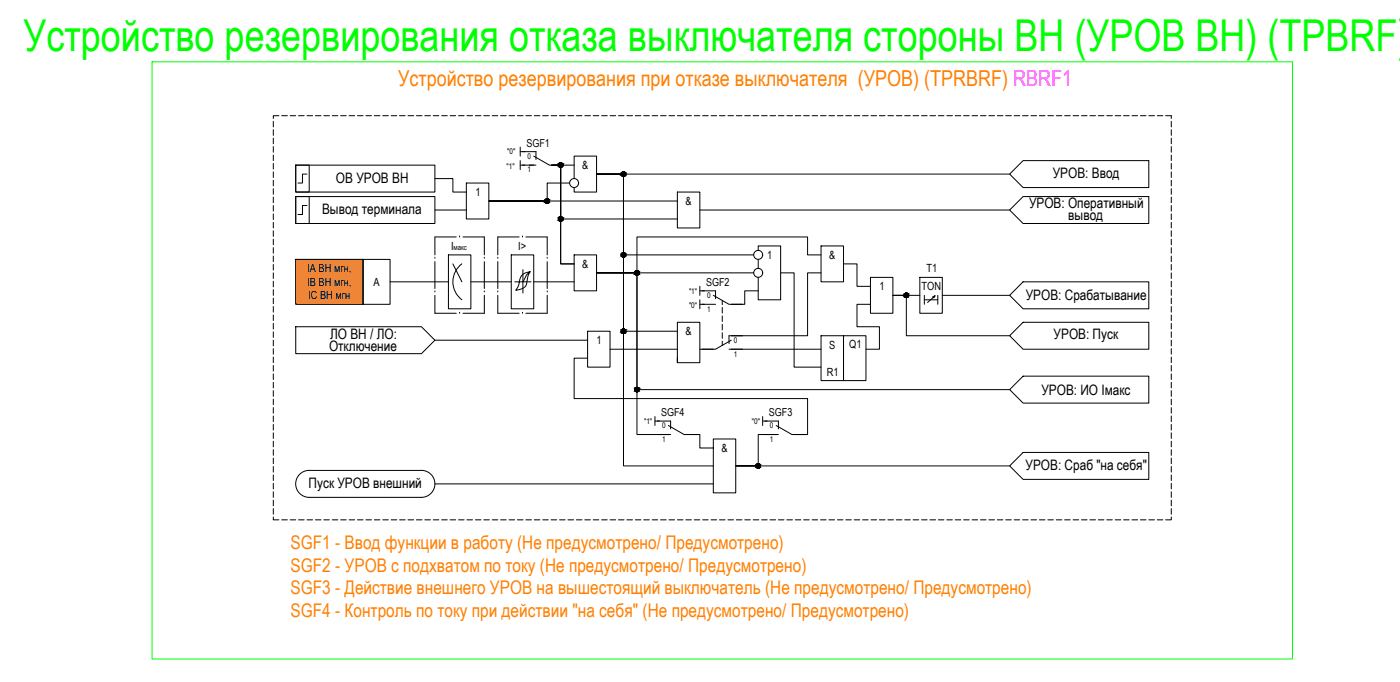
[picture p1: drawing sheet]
<svg xmlns="http://www.w3.org/2000/svg" width="1144mm" height="557mm" viewBox="0 0 1144 557" stroke-linecap="round" stroke-linejoin="round" font-family="sans-serif">
<!-- layer: 0 -->
<g fill="none" stroke="#000" stroke-width=".82">
<path d="M223 99v5M228 95h-5v2M230 95h5M237 95h5M244 95h5M251 95h4M258 95h4M265 95h4M272 95h4M278 95h5M285 95h5M292 95h5"/>
<path d="M299 95h5M306 95h5M313 95h4M320 95h4M327 95h4M333 95h5M340 95h5M347 95h5M354 95h5M361 95h5M368 95h4M375 95h4"/>
<path d="M382 95h4M389 95h4M395 95h5M402 95h5M409 95h5M416 95h5M423 95h5M430 95h4M437 95h4M444 95h4M450 95h5M457 95h5"/>
<path d="M464 95h5M471 95h5M478 95h5M485 95h4M492 95h4M499 95h4M505 95h5M512 95h5M519 95h5M526 95h5M533 95h5M540 95h4"/>
<path d="M547 95h4M554 95h4M561 95h4M567 95h5M574 95h5M581 95h5M588 95h5M595 95h5M602 95h4M609 95h4M616 95h4M622 95h5"/>
<path d="M629 95h5M636 95h5M643 95h5M650 95h5M657 95h4M664 95h4M671 95h4M677 95h5M684 95h5M691 95h5M698 95h5M705 95h5"/>
<path d="M712 95h4M719 95h4M726 95h4M733 95h4M739 95h5M746 95h5M753 95h5M760 95h5M767 95h5M774 95h4M781 95h4M788 95h4"/>
<path d="M794 95h5M801 95h5M808 95h5M815 95h5M822 95h5M829 95h4M836 95h4M843 95h4M849 95h5M856 95h5M863 95h5M870 95h5"/>
<path d="M877 95h5M884 95h4M891 95h4M898 95h4M905 95h4M911 95h5M918 95h5M925 95h5M932 95h5M939 95h5M946 95h4M953 95h4v2"/>
<path d="M957 99v5M223 106v5M223 113v5M223 120v4M957 106v5M957 113v5M957 120v4M223 127v4M223 134v4M242 135h11v22h-11zM242 135h113v22h-113zM425 120v8"/>
<path d="M425 131v8M425 124h4M425 135h4M433 135h3M451 135h7v81h11M451 135h7v44h96M451 135h18M957 127v4M957 134v4M223 140v5M223 147v5M223 154v5"/>
<path d="M251 142h-4v8h-3M355 146h15v11h11M381 150h19v29h-19zM466 150h-19v14h-47h154M469 146v-18h19v29h-19v-4M554 157h18v29h-18zM825 142l11-11h103v22h-103zM825 142h-337h22v239h73M957 140v5M957 147v5M957 154v5M223 161v5"/>
<path d="M223 168v5M223 175v4M242 161h113v22h-113zM242 161h11v22h-11zM251 168h-4v7h-3M355 172h26M572 172h253M825 172l11-11h103v22h-103zM957 161v5M957 168v5M957 175v4M223 182v4"/>
<path d="M223 189v4M223 195v5M957 182v4M957 189v4M957 195v5M223 202v5M223 209v5M223 216v5M242 212h55v37h-55zM297 212h22v37h-22zM367 208h18v44h-18zM370 216l8 14"/>
<path d="M377 216a18 18 0 0 0 0 29M418 208h18v44h-18zM469 208h19v30h-19zM616 208h-106v-66h-22h22v129h44M620 205v-4h18v44h-18v-18M620 212v7M671 201h18v29h-18zM671 208h-11v-14h-139v29h-33M689 216h11v18h11M957 202v5M957 209v5M957 216v5"/>
<path d="M223 223v5M223 230v4M223 237v4M319 230h48M385 230h33M427 220v19M427 230h7M433 222a24 24 0 0 0-3 11 10 10 0 0 1-8 4 23 23 0 0 0 4-10 9 9 0 0 1 7-5 15 15 0 0 0-6 8h-6M436 230h33M488 223h33v95h304M488 223h33v132h25M488 223h128"/>
<path d="M572 234v7M572 238h4M620 238h-11v11h-11M638 223h11v77h22M671 223h-11v51h-62M711 227h19v29h-19zM752 227h18v29h-18zM836 230h103v22h-103l-11-11zM957 223v5M957 230v4M957 237v4M223 244v4"/>
<path d="M223 251v4M223 257v5M572 245v7M572 249h4M590 246v3M590 251v5M590 258v5M711 249h-11v18h19v18h-11M752 241h-22h11v33h84M755 241v8M755 245h11M762 243l2-1-6 5"/>
<path d="M764 242l-1 1M766 241v8M770 241h55M957 244v4M957 251v4M957 257v5M223 264v5M223 271v5M223 278v5M242 267h102l11 11-11 11h-102zM355 278h125M480 271h19v29h-19z"/>
<path d="M590 265v5M590 272v5M590 279v3M671 274h18v37h-18zM689 274h19v37h-19zM836 263h103v22h-103l-11-11zM957 264v5M957 271v5M957 278v5M223 285v5M223 292v4M223 299v4"/>
<path d="M480 293h-11v33h191v29h-11M499 285h55M554 293v3h18v-33h-18v33M572 285h11M598 285h73M957 285v5M957 292v4M957 299v4M223 306v4M223 312v5M223 319v5M836 307h103v22h-103l-11-11z"/>
<path d="M957 306v4M957 312v5M957 319v5M223 326v5M223 333v5M223 340v5M957 326v5M957 333v5M957 340v5M223 347v4M223 354v4M535 344h4"/>
<path d="M535 340v8M565 355h7v11h11M583 359h18v44h-18zM623 344h4M623 340v8M634 355h-14v26h-19h224M957 347v4M957 354v4M223 361v4M223 367v5M223 374v5M836 370h103v22h-103l-11-11z"/>
<path d="M957 361v4M957 367v5M957 374v5M223 381v5M223 388v5M223 395v5M253 384a11 11 0 0 0-11 11 11 11 0 0 0 11 11h91a11 11 0 0 0 11-11 11 11 0 0 0-11-11M253 384h91M355 395h228M957 381v5M957 388v5M957 395v5"/>
<path d="M223 402v4M223 409v4M223 416v4M957 402v4M957 409v4M957 416v4M223 423v2h5M230 425h5M237 425h5M244 425h5M251 425h4M258 425h4"/>
<path d="M265 425h4M272 425h4M278 425h5M285 425h5M292 425h5M299 425h5M306 425h5M313 425h4M320 425h4M327 425h4M333 425h5M340 425h5"/>
<path d="M347 425h5M354 425h5M361 425h5M368 425h4M375 425h4M382 425h4M389 425h4M395 425h5M402 425h5M409 425h5M416 425h5M423 425h5"/>
<path d="M430 425h4M437 425h4M444 425h4M450 425h5M457 425h5M464 425h5M471 425h5M478 425h5M485 425h4M492 425h4M499 425h4M505 425h5"/>
<path d="M512 425h5M519 425h5M526 425h5M533 425h5M540 425h4M547 425h4M554 425h4M561 425h4M567 425h5M574 425h5M581 425h5M588 425h5"/>
<path d="M595 425h5M602 425h4M609 425h4M616 425h4M622 425h5M629 425h5M636 425h5M643 425h5M650 425h5M657 425h4M664 425h4M671 425h4"/>
<path d="M677 425h5M684 425h5M691 425h5M698 425h5M705 425h5M712 425h4M719 425h4M726 425h4M733 425h4M739 425h5M746 425h5M753 425h5"/>
<path d="M760 425h5M767 425h5M774 425h4M781 425h4M788 425h4M794 425h5M801 425h5M808 425h5M815 425h5M822 425h5M829 425h4M836 425h4"/>
<path d="M843 425h4M849 425h5M856 425h5M863 425h5M870 425h5M877 425h5M884 425h4M891 425h4M898 425h4M905 425h4M911 425h5M918 425h5"/>
<path d="M925 425h5M932 425h5M939 425h5M946 425h4M957 423v2h-4"/>
<circle cx="458" cy="135" r="1.8"/>
<circle cx="469" cy="150" r="4"/>
<circle cx="510" cy="142" r="1.8"/>
<circle cx="447" cy="164" r="1.8"/>
<circle cx="458" cy="179" r="1.8"/>
<circle cx="510" cy="208" r="1.8"/>
<circle cx="620" cy="208" r="4"/>
<circle cx="521" cy="223" r="1.8"/>
<circle cx="620" cy="223" r="4"/>
<circle cx="741" cy="241" r="1.8"/>
<circle cx="510" cy="271" r="1.8"/>
<circle cx="521" cy="318" r="1.8"/>
<circle cx="620" cy="381" r="1.8"/>
</g>
<g fill="#000" stroke="#000" stroke-width=".82">
<path d="M458 137h1zM509 140h1zM447 166h1zM458 181h1zM520 221h1zM740 240h1zM509 269h1zM520 317h1zM619 379h1z"/>
<path d="M458 133h1zM458 133h1z"/>
<path d="M458 133h1zM458 133h1z"/>
<path d="M458 133h1zM457 133h2z"/>
<path d="M458 137h1zM458 137h1z"/>
<path d="M457 133h2zM457 133h2z"/>
<path d="M457 137h2zM457 137h2z"/>
<path d="M457 133l2 1zM457 134h2z"/>
<path d="M457 136h2zM457 136l2 1z"/>
<path d="M457 134h3zM457 134h3z"/>
<path d="M457 136h2zM457 136h2z"/>
<path d="M457 134h3zM457 134h3z"/>
<path d="M457 136h3zM457 136h2z"/>
<path d="M457 134h3zM457 134h3z"/>
<path d="M457 136h3zM457 136h3z"/>
<path d="M457 134h3zM457 134h3z"/>
<path d="M457 136h3zM457 136h3z"/>
<path d="M457 134h3zM457 134h3z"/>
<path d="M457 136h3zM457 136h3z"/>
<path d="M456 134l4 1zM456 134l4 1z"/>
<path d="M456 135h4zM456 135l4 1z"/>
<path d="M456 135h4zM456 135h4z"/>
<path d="M456 135h4zM456 135h4z"/>
<path d="M456 135h4zM456 135h4z"/>
<path d="M509 140l1 1zM509 141h1z"/>
<path d="M509 144h1zM509 144h1z"/>
<path d="M509 141h1zM509 141h1z"/>
<path d="M509 144h1zM509 144h1z"/>
<path d="M509 141h2zM509 141h2z"/>
<path d="M509 144h1zM509 144h1z"/>
<path d="M509 141h2zM508 141h3z"/>
<path d="M509 144h2zM509 144h1z"/>
<path d="M508 141h3zM508 141h3z"/>
<path d="M508 144h3zM508 144h3z"/>
<path d="M508 141h3zM508 141h3z"/>
<path d="M508 144h3zM508 144h3z"/>
<path d="M508 141h3zM508 141h3z"/>
<path d="M508 143h3zM508 143l3 1z"/>
<path d="M508 141l3 1zM508 141l3 1z"/>
<path d="M508 143h3zM508 143h3z"/>
<path d="M508 142h3zM508 142h3z"/>
<path d="M508 143h3zM508 143h3z"/>
<path d="M508 142h3zM508 142h3z"/>
<path d="M508 143h3zM508 143h3z"/>
<path d="M508 142h3zM508 142h3z"/>
<path d="M508 143h3zM508 143h3z"/>
<path d="M508 142h3zM508 142l3 1z"/>
<path d="M447 162l1 1zM447 163h1z"/>
<path d="M447 163h1zM447 163h1z"/>
<path d="M447 163h1zM446 163h2z"/>
<path d="M447 166h1zM447 166h1z"/>
<path d="M446 163h2zM446 163h2z"/>
<path d="M446 166h2zM446 166h2z"/>
<path d="M446 163h2zM446 163h2z"/>
<path d="M446 166h2zM446 166h2z"/>
<path d="M446 163h3zM446 163h3z"/>
<path d="M446 166h2zM446 166h2z"/>
<path d="M446 163h3zM446 163h3z"/>
<path d="M446 166h3zM446 166h2z"/>
<path d="M446 163h3zM446 163h3z"/>
<path d="M446 165h3zM446 165l3 1z"/>
<path d="M446 163l3 1zM446 163l3 1z"/>
<path d="M446 165h3zM446 165h3z"/>
<path d="M446 164h3zM446 164h3z"/>
<path d="M446 165h3zM446 165h3z"/>
<path d="M445 164h4zM445 164h4z"/>
<path d="M445 165h4zM445 165h4z"/>
<path d="M445 164h4zM445 164h4z"/>
<path d="M445 164l4 1zM445 164l4 1z"/>
<path d="M445 165h4zM445 165h4z"/>
<path d="M458 177h1zM458 177h1z"/>
<path d="M458 177h1zM458 177h1z"/>
<path d="M458 177h1zM457 177h2z"/>
<path d="M457 177h2zM457 177h2z"/>
<path d="M457 177l2 1zM457 177l2 1z"/>
<path d="M457 178h3zM457 178h3z"/>
<path d="M457 178h3zM457 178h3z"/>
<path d="M457 178h3zM457 178h3z"/>
<path d="M457 178h3zM457 178h3z"/>
<path d="M457 180h3zM457 180h3z"/>
<path d="M457 178l3 1zM457 178l3 1z"/>
<path d="M457 180h3zM457 180h3z"/>
<path d="M456 179h4zM456 179h4z"/>
<path d="M456 179h4zM456 179l4 1z"/>
<path d="M456 179h4zM456 179h4z"/>
<path d="M456 179h4zM456 179h4z"/>
<path d="M456 179h4zM456 179h4z"/>
<path d="M458 181h1zM458 181h1z"/>
<path d="M457 181h2zM457 181h2z"/>
<path d="M457 181h2zM457 181h2z"/>
<path d="M457 180h2zM457 180l2 1z"/>
<path d="M457 180h3zM457 180h2z"/>
<path d="M457 180h3zM457 180h3z"/>
<path d="M510 206v1zM509 207h1z"/>
<path d="M509 207h1zM509 207h1z"/>
<path d="M509 210h1zM509 210h1z"/>
<path d="M509 207h1zM509 207h1z"/>
<path d="M509 210h1zM509 210h1z"/>
<path d="M509 207h2zM509 207h2z"/>
<path d="M509 210h1zM509 210h1z"/>
<path d="M509 207h2zM508 207h3z"/>
<path d="M509 210h2zM509 210h1z"/>
<path d="M508 207h3zM508 207h3z"/>
<path d="M508 210h3zM508 210h3z"/>
<path d="M508 207h3zM508 207h3z"/>
<path d="M508 210h3zM508 210h3z"/>
<path d="M508 207h3zM508 207h3z"/>
<path d="M508 209h3zM508 209l3 1z"/>
<path d="M508 207l3 1zM508 207l3 1z"/>
<path d="M508 209h3zM508 209h3z"/>
<path d="M508 208h3zM508 208h3z"/>
<path d="M508 209h3zM508 209h3z"/>
<path d="M508 208h3zM508 208h3z"/>
<path d="M508 209h3zM508 209h3z"/>
<path d="M508 208h3zM508 208h3z"/>
<path d="M508 209h3zM508 209h3z"/>
<path d="M508 208h3zM508 208l3 1z"/>
<path d="M520 221h1zM520 221h1z"/>
<path d="M520 225h1zM520 225h1z"/>
<path d="M520 221h1zM520 221h1z"/>
<path d="M520 225h1zM520 225h1z"/>
<path d="M520 221h2zM520 221h2z"/>
<path d="M520 225h1zM520 225h1z"/>
<path d="M520 221l2 1zM519 222h3z"/>
<path d="M520 225h2zM520 225h1z"/>
<path d="M519 222h3zM519 222h3z"/>
<path d="M519 224h3zM519 224l3 1z"/>
<path d="M519 222h3zM519 222h3z"/>
<path d="M519 224h3zM519 224h3z"/>
<path d="M519 222h3zM519 222h3z"/>
<path d="M519 224h3zM519 224h3z"/>
<path d="M519 222h3zM519 222h3z"/>
<path d="M519 224h3zM519 224h3z"/>
<path d="M519 222l3 1zM519 222l3 1z"/>
<path d="M519 224h3zM519 224h3z"/>
<path d="M519 223h3zM519 223h3z"/>
<path d="M519 223h3zM519 223l3 1z"/>
<path d="M519 223h3zM519 223h3z"/>
<path d="M519 223h3zM519 223h3z"/>
<path d="M519 223h3zM519 223h3z"/>
<path d="M740 240h1zM740 240h1z"/>
<path d="M740 240h2zM740 240h2z"/>
<path d="M740 240h2zM740 240h2z"/>
<path d="M740 240h2zM740 240h2z"/>
<path d="M740 240h2zM739 240h3z"/>
<path d="M740 243h1zM740 243h1z"/>
<path d="M740 243h1zM740 243h1z"/>
<path d="M740 243h2zM740 243h1z"/>
<path d="M740 243h2zM740 243h2z"/>
<path d="M740 243h2zM740 243h2z"/>
<path d="M739 240h3zM739 240h3z"/>
<path d="M739 243h3zM739 243h3z"/>
<path d="M739 240h3zM739 240h3z"/>
<path d="M739 242h3zM739 242l3 1z"/>
<path d="M739 240l4 1zM739 240l4 1z"/>
<path d="M739 242h3zM739 242h3z"/>
<path d="M739 241h4zM739 241h4z"/>
<path d="M739 242h4zM739 242h3z"/>
<path d="M739 241h4zM739 241h4z"/>
<path d="M739 242h4zM739 242h4z"/>
<path d="M739 241h4zM739 241h4z"/>
<path d="M739 242h4zM739 242h4z"/>
<path d="M739 241h4zM739 241l4 1z"/>
<path d="M509 269h1zM509 269h1z"/>
<path d="M509 273h1zM509 273h1z"/>
<path d="M509 269h1zM509 269h1z"/>
<path d="M509 272h1zM509 272l1 1z"/>
<path d="M509 269h2zM509 269h2z"/>
<path d="M509 272h1zM509 272h1z"/>
<path d="M509 269h2zM509 269h2z"/>
<path d="M509 272h2zM509 272h1z"/>
<path d="M508 269h3zM508 269h3z"/>
<path d="M508 272h3zM508 272h3z"/>
<path d="M508 269l3 1zM508 270h3z"/>
<path d="M508 272h3zM508 272h3z"/>
<path d="M508 270h3zM508 270h3z"/>
<path d="M508 272h3zM508 272h3z"/>
<path d="M508 270h3zM508 270h3z"/>
<path d="M508 272h3zM508 272h3z"/>
<path d="M508 270h3zM508 270h3z"/>
<path d="M508 271h3zM508 271l3 1z"/>
<path d="M508 270l3 1zM508 270l3 1z"/>
<path d="M508 271h3zM508 271h3z"/>
<path d="M508 271h3zM508 271h3z"/>
<path d="M508 271h3zM508 271h3z"/>
<path d="M508 271h3zM508 271h3z"/>
<path d="M520 317h1zM520 317h1z"/>
<path d="M520 317h1zM520 317h1z"/>
<path d="M520 317h2zM520 317h2z"/>
<path d="M520 317h2zM519 317h3z"/>
<path d="M520 320h2zM520 320h1z"/>
<path d="M519 317h3zM519 317h3z"/>
<path d="M519 320h3zM519 320h3z"/>
<path d="M519 317h3zM519 317h3z"/>
<path d="M519 320h3zM519 320h3z"/>
<path d="M519 317l3 1zM519 317l3 1z"/>
<path d="M519 319h3zM519 319l3 1z"/>
<path d="M519 318h3zM519 318h3z"/>
<path d="M519 319h3zM519 319h3z"/>
<path d="M519 318h3zM519 318h3z"/>
<path d="M519 319h3zM519 319h3z"/>
<path d="M519 318h3zM519 318h3z"/>
<path d="M519 319h3zM519 319h3z"/>
<path d="M519 318h3zM519 318h3z"/>
<path d="M519 319h3zM519 319h3z"/>
<path d="M519 318h3zM519 318l3 1z"/>
<path d="M520 320h1zM520 320h1z"/>
<path d="M520 320h1zM520 320h1z"/>
<path d="M520 320h1zM520 320h1z"/>
<path d="M619 379h1zM619 379h1z"/>
<path d="M619 379h1zM619 379h1z"/>
<path d="M619 379h2zM619 379h2z"/>
<path d="M619 379h2zM619 379h2z"/>
<path d="M619 379l2 1zM619 379l2 1z"/>
<path d="M618 380h3zM618 380h3z"/>
<path d="M618 380h3zM618 380h3z"/>
<path d="M618 380h3zM618 380h3z"/>
<path d="M619 383h1zM619 383h1z"/>
<path d="M619 383h1zM619 383h1z"/>
<path d="M619 382h1zM619 382l1 1z"/>
<path d="M619 382h2zM619 382h1z"/>
<path d="M619 382h2zM619 382h2z"/>
<path d="M618 382h3zM618 382h3z"/>
<path d="M618 382h3zM618 382h3z"/>
<path d="M618 382h3zM618 382h3z"/>
<path d="M618 380h3zM618 380h3z"/>
<path d="M618 381h3zM618 381l3 1z"/>
<path d="M618 380l4 1zM618 380l4 1z"/>
<path d="M618 381h3zM618 381h3z"/>
<path d="M618 381h4zM618 381h4z"/>
<path d="M618 381h4zM618 381h4z"/>
<path d="M618 381h4zM618 381h3z"/>
</g>
<g fill="none" stroke="#000" stroke-width=".82">
<path d="M427 124h11v6M427 135h11M436 128l13 7h11M373 194h-18v14M376 194h.1M378 194h18v14M424 194h-17v14M427 194h.1M430 194h17v14M355 211h.1M355 214v22M396 211h.1"/>
<path d="M396 214v22M407 211h.1M407 214v22M447 211h.1M447 214v22M355 239h.1M396 239h.1M407 239h.1M447 239h.1M574 238h11v6M355 241v15h18M376 256h.1"/>
<path d="M396 241v15h-18M407 241v15h17M427 256h.1M447 241v15h-17M574 249h11M583 241l13 8h11M598 278l-13 7h-11M607 274h-11v7M596 285h11M537 355h11M537 344h11v7M546 348l13 7h11"/>
<path d="M625 344h11v7M625 355h11M634 348l13 7h11"/>
</g>
<!-- layer: 0 -->
<path d="M242 212l55 37v-37zM242 212l55 37h-55z" fill="#ef8637" stroke="#ef8637" stroke-width=".82"/>
<path d="M124 51h932v488h-932z" fill="none" stroke="#0f0" stroke-width=".82"/>
<text font-size="35.9" fill="#0f0" x="19" y="41">Устройство резервирования отказа выключателя стороны ВН (УРОВ ВН) (TPBRF)</text>
<text font-size="17.9" fill="#ff7f00" x="325" y="70">Устройство резервирования при отказе выключателя (УРОВ) (TPRBRF) RBRF1</text>
<g font-size="15.4" fill="#ff7f00">
<text x="237" y="449">SGF1 - Ввод функции в работу (Не предусмотрено/ Предусмотрено)</text>
<text x="237" y="467">SGF2 - УРОВ с подхватом по току (Не предусмотрено/ Предусмотрено)</text>
<text x="237" y="486">SGF3 - Действие внешнего УРОВ на вышестоящий выключатель (Не предусмотрено/ Предусмотрено)</text>
<text x="237" y="504">SGF4 - Контроль по току при действии &quot;на себя&quot; (Не предусмотрено/ Предусмотрено)</text>
</g>
<g font-size="11.8">
<text x="275" y="150">ОВ УРОВ ВН</text>
<text x="860" y="146">УРОВ: Ввод</text>
<text x="841" y="170">УРОВ: Оперативный</text>
<text x="263" y="175">Вывод терминала</text>
<text x="873" y="180">вывод</text>
<text x="838" y="245">УРОВ: Срабатывание</text>
<text x="270" y="277">ЛО ВН / ЛО:</text>
<text x="861" y="277">УРОВ: Пуск</text>
<text x="269" y="287">Отключение</text>
<text x="851" y="323">УРОВ: ИО Iмакс</text>
<text x="838" y="384">УРОВ: Сраб &quot;на себя&quot;</text>
<text x="252" y="399">Пуск УРОВ внешний</text>
</g>
<g font-size="9.2">
<text x="476" y="138">&amp;</text>
<text x="389" y="160">1</text>
<text x="560" y="168">&amp;</text>
<text x="369" y="204">I</text>
<text x="424" y="204">I&gt;</text>
<text x="627" y="212">1</text>
<text x="678" y="212">&amp;</text>
<text x="476" y="219">&amp;</text>
<text x="251" y="223">IA ВН мгн,</text>
<text x="757" y="223">T1</text>
<text x="251" y="234">IВ ВН мгн,</text>
<text x="305" y="234">А</text>
<text x="719" y="237">1</text>
<text x="753" y="237">TON</text>
<text x="252" y="245">IС ВН мгн</text>
<text x="560" y="274">&amp;</text>
<text x="488" y="281">1</text>
<text x="678" y="285">S</text>
<text x="694" y="285">Q1</text>
<text x="676" y="307">R1</text>
<text x="590" y="369">&amp;</text>
</g>
<g font-size="9">
<text x="430" y="120">SGF1</text>
<text x="577" y="234">SGF2</text>
<text x="540" y="340">SGF4</text>
<text x="628" y="340">SGF3</text>
</g>
<g font-size="6.4">
<text x="415" y="126">&quot;0&quot;</text>
<text x="431" y="130">0</text>
<text x="414" y="138">&quot;1&quot;</text>
<text x="431" y="141">1</text>
<text x="563" y="240">&quot;1&quot;</text>
<text x="578" y="244">0</text>
<text x="563" y="251">&quot;0&quot;</text>
<text x="578" y="255">1</text>
<text x="600" y="280">0</text>
<text x="600" y="291">1</text>
<text x="526" y="346">&quot;1&quot;</text>
<text x="615" y="346">&quot;0&quot;</text>
<text x="541" y="350">0</text>
<text x="629" y="350">0</text>
<text x="541" y="361">1</text>
<text x="629" y="361">1</text>
</g>
<text font-size="6.2" x="371" y="204">макс</text>
</svg>
